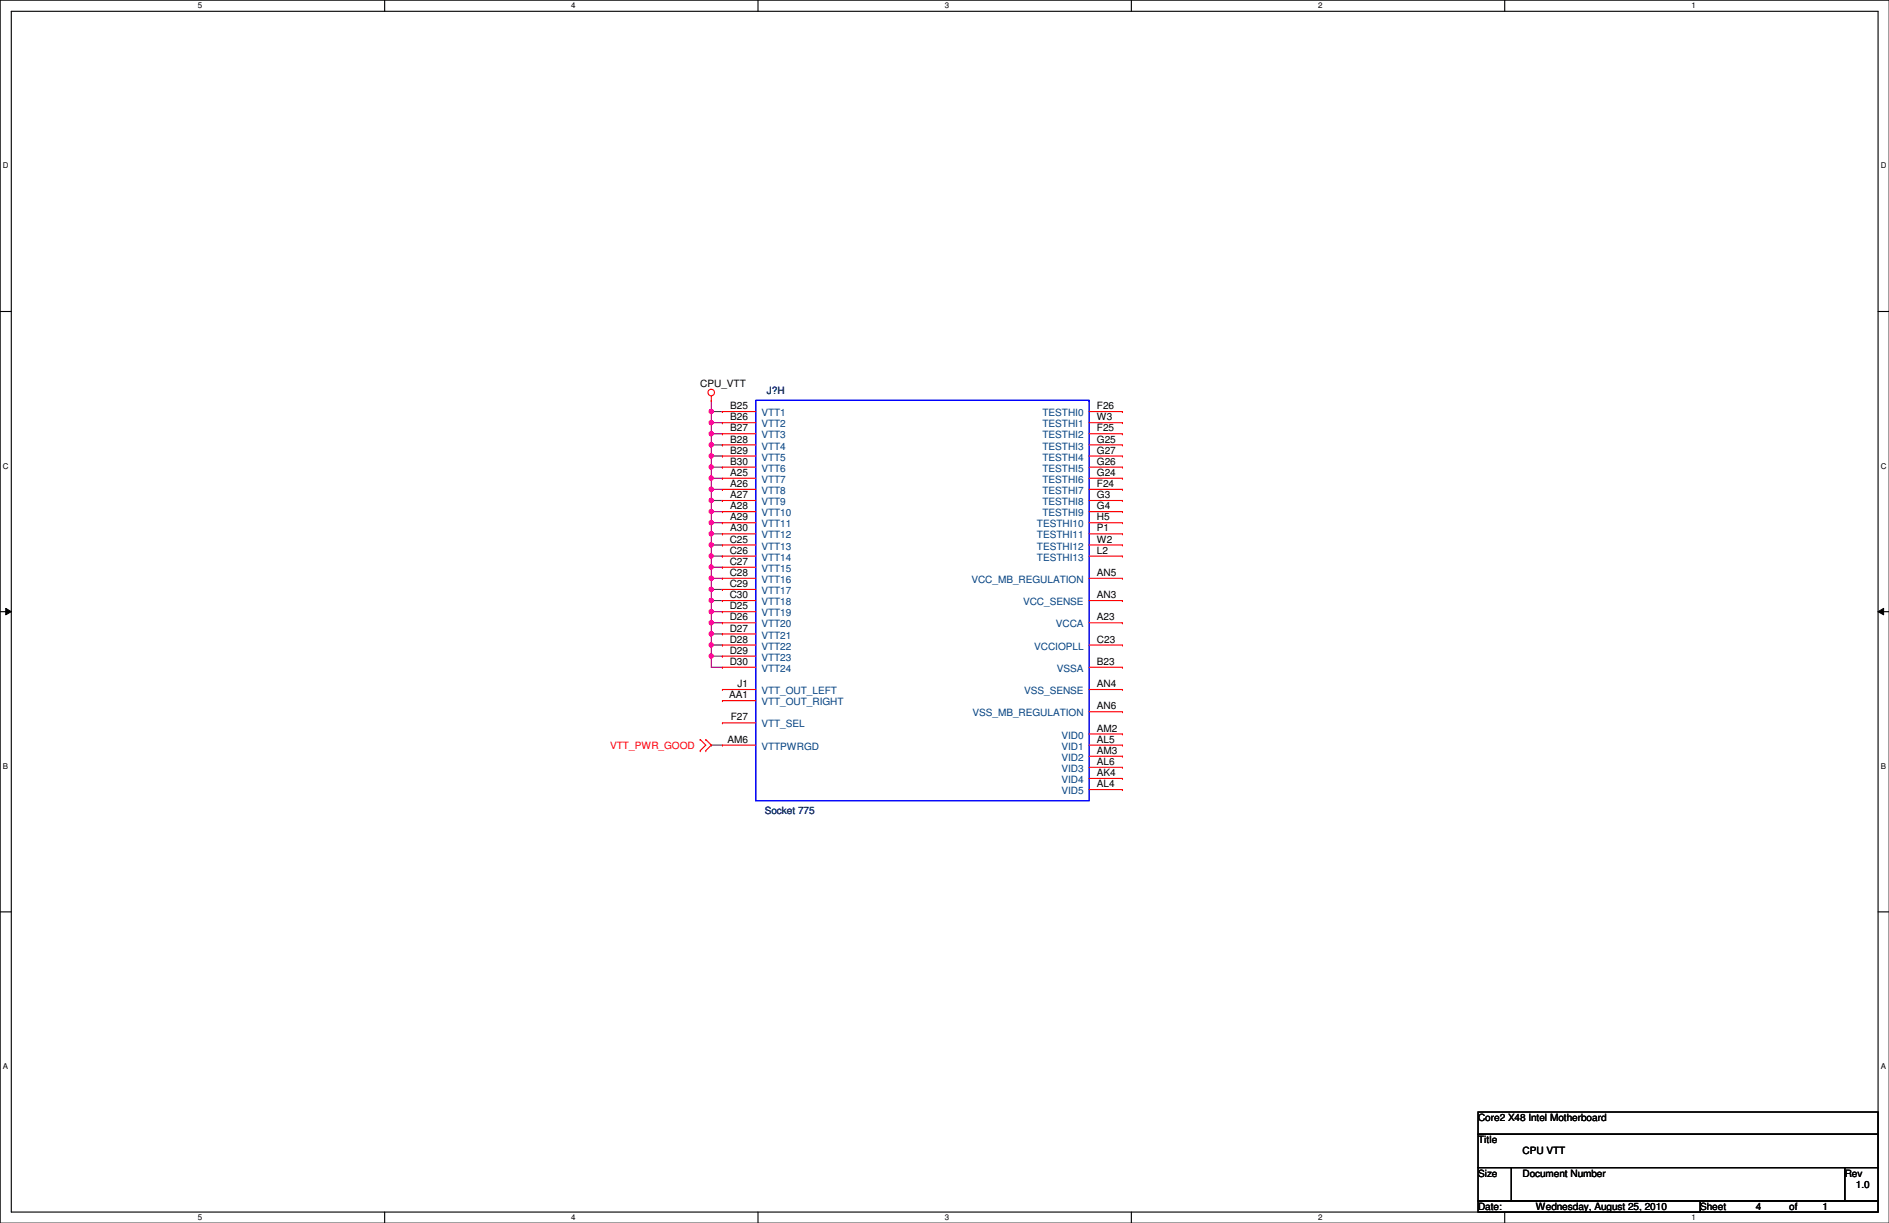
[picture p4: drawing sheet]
<svg xmlns="http://www.w3.org/2000/svg" width="432mm" height="279mm" viewBox="0 0 432 279" stroke-linecap="round" stroke-linejoin="round" font-family="sans-serif">
<path d="M0 0h431.8v279.4h-431.8zM2.6 2.6h426.7v274.3h-426.7z" fill="none" stroke="#000" stroke-width=".25"/>
<g fill="#fff">
<path d="M45.3 .3h.9v2h-.9z"/>
<path d="M45.3 277.2h.9v1.9h-.9z"/>
</g>
<path d="M87.9 0v2.6M87.9 276.9v2.5" fill="none" stroke="#000" stroke-width=".25"/>
<g fill="#fff">
<path d="M130.6 .3h1v2h-1z"/>
<path d="M130.6 277.2h1v1.9h-1z"/>
</g>
<path d="M173.3 0v2.6M173.3 276.9v2.5" fill="none" stroke="#000" stroke-width=".25"/>
<g fill="#fff">
<path d="M215.9 .3h1v2h-1z"/>
<path d="M215.9 277.2h1v1.9h-1z"/>
</g>
<path d="M258.6 0v2.6M258.6 276.9v2.5" fill="none" stroke="#000" stroke-width=".25"/>
<g fill="#fff">
<path d="M301.3 .3h1v2h-1z"/>
<path d="M301.3 277.2h1v1.9h-1z"/>
</g>
<path d="M344 0v2.6M344 276.9v2.5" fill="none" stroke="#000" stroke-width=".25"/>
<g fill="#fff">
<path d="M386.6 .3h1v2h-1z"/>
<path d="M386.6 277.2h1v1.9h-1z"/>
<path d="M.7 36.9h1.2v2h-1.2z"/>
<path d="M429.9 36.9h1.3v2h-1.3z"/>
<path d="M.7 105.5h1.2v1.9h-1.2z"/>
<path d="M429.9 105.5h1.3v1.9h-1.3z"/>
</g>
<path d="M0 71.2h2.6M429.3 71.2h2.5" fill="none" stroke="#000" stroke-width=".25"/>
<g fill="#fff">
<path d="M.7 174h1.2v2h-1.2z"/>
<path d="M429.9 174h1.2v2h-1.2z"/>
</g>
<path d="M0 139.7h2.6M429.3 139.7h2.5" fill="none" stroke="#000" stroke-width=".25"/>
<path d="M1.3 139l1.3 .7-1.3 .8zM429.3 139.7l1.3-.7v1.5z" fill="#000"/>
<path d="M1.3 139l1.3 .7-1.3 .8zM429.3 139.7l1.3-.7v1.5z" fill="none" stroke="#000" stroke-width=".23"/>
<g fill="#fff">
<path d="M.7 242.6h1.2v2h-1.2z"/>
<path d="M429.9 242.6h1.2v2h-1.2z"/>
</g>
<path d="M0 208.3h2.6M429.3 208.3h2.5" fill="none" stroke="#000" stroke-width=".25"/>
<path d="M162.6 94h.1M162.6 94v2.6M162.6 127h.1M162.6 127v2.6" fill="none" stroke="#800040" stroke-width=".25"/>
<circle cx="162.6" cy="127" r=".49" fill="#f0f"/>
<circle cx="162.6" cy="127" r=".49" fill="none" stroke="#f0f" stroke-width=".25"/>
<path d="M162.6 122h.1M162.6 122v2.5" fill="none" stroke="#800040" stroke-width=".25"/>
<circle cx="162.6" cy="121.9" r=".49" fill="#f0f"/>
<circle cx="162.6" cy="121.9" r=".49" fill="none" stroke="#f0f" stroke-width=".25"/>
<path d="M162.6 111.8h.1M162.6 111.8v2.5" fill="none" stroke="#800040" stroke-width=".25"/>
<circle cx="162.6" cy="111.8" r=".49" fill="#f0f"/>
<circle cx="162.6" cy="111.8" r=".49" fill="none" stroke="#f0f" stroke-width=".25"/>
<path d="M162.6 144.8h.1M162.6 144.8v2.6" fill="none" stroke="#800040" stroke-width=".25"/>
<circle cx="162.6" cy="144.8" r=".49" fill="#f0f"/>
<circle cx="162.6" cy="144.8" r=".49" fill="none" stroke="#f0f" stroke-width=".25"/>
<path d="M162.6 99.1h.1M162.6 99.1v2.5M162.6 149.9h.1M162.6 149.9v2.5" fill="none" stroke="#800040" stroke-width=".25"/>
<circle cx="162.6" cy="99.1" r=".49" fill="#f0f"/>
<circle cx="162.6" cy="99.1" r=".49" fill="none" stroke="#f0f" stroke-width=".25"/>
<path d="M162.6 104.2h.1M162.6 104.2v2.5" fill="none" stroke="#800040" stroke-width=".25"/>
<circle cx="162.6" cy="104.2" r=".49" fill="#f0f"/>
<circle cx="162.6" cy="104.2" r=".49" fill="none" stroke="#f0f" stroke-width=".25"/>
<path d="M162.6 119.4h.1M162.6 119.4v2.6" fill="none" stroke="#800040" stroke-width=".25"/>
<circle cx="162.6" cy="119.4" r=".49" fill="#f0f"/>
<circle cx="162.6" cy="119.4" r=".49" fill="none" stroke="#f0f" stroke-width=".25"/>
<path d="M162.6 142.3h.1M162.6 142.3v2.5" fill="none" stroke="#800040" stroke-width=".25"/>
<circle cx="162.6" cy="142.3" r=".49" fill="#f0f"/>
<circle cx="162.6" cy="142.3" r=".49" fill="none" stroke="#f0f" stroke-width=".25"/>
<path d="M162.6 132.1h.1M162.6 132.1v2.6" fill="none" stroke="#800040" stroke-width=".25"/>
<circle cx="162.6" cy="132.1" r=".49" fill="#f0f"/>
<circle cx="162.6" cy="132.1" r=".49" fill="none" stroke="#f0f" stroke-width=".25"/>
<path d="M162.6 106.7h.1M162.6 106.7v2.6" fill="none" stroke="#800040" stroke-width=".25"/>
<circle cx="162.6" cy="106.7" r=".49" fill="#f0f"/>
<circle cx="162.6" cy="106.7" r=".49" fill="none" stroke="#f0f" stroke-width=".25"/>
<path d="M162.6 101.6h.1M162.6 101.6v2.6" fill="none" stroke="#800040" stroke-width=".25"/>
<circle cx="162.6" cy="101.6" r=".49" fill="#f0f"/>
<circle cx="162.6" cy="101.6" r=".49" fill="none" stroke="#f0f" stroke-width=".25"/>
<path d="M162.6 96.6h.1M162.6 96.6v2.5" fill="none" stroke="#800040" stroke-width=".25"/>
<circle cx="162.6" cy="96.5" r=".49" fill="#f0f"/>
<circle cx="162.6" cy="96.5" r=".49" fill="none" stroke="#f0f" stroke-width=".25"/>
<path d="M162.6 134.7h.1M162.6 134.7v2.5" fill="none" stroke="#800040" stroke-width=".25"/>
<circle cx="162.6" cy="134.6" r=".49" fill="#f0f"/>
<circle cx="162.6" cy="134.6" r=".49" fill="none" stroke="#f0f" stroke-width=".25"/>
<path d="M162.6 139.7h.1M162.6 139.7v2.6" fill="none" stroke="#800040" stroke-width=".25"/>
<circle cx="162.6" cy="139.7" r=".49" fill="#f0f"/>
<circle cx="162.6" cy="139.7" r=".49" fill="none" stroke="#f0f" stroke-width=".25"/>
<path d="M162.6 116.9h.1M162.6 116.9v2.5" fill="none" stroke="#800040" stroke-width=".25"/>
<circle cx="162.6" cy="116.9" r=".49" fill="#f0f"/>
<circle cx="162.6" cy="116.9" r=".49" fill="none" stroke="#f0f" stroke-width=".25"/>
<path d="M162.6 109.3h.1M162.6 109.3v2.5" fill="none" stroke="#800040" stroke-width=".25"/>
<circle cx="162.6" cy="109.2" r=".49" fill="#f0f"/>
<circle cx="162.6" cy="109.2" r=".49" fill="none" stroke="#f0f" stroke-width=".25"/>
<path d="M162.6 137.2h.1M162.6 137.2v2.5" fill="none" stroke="#800040" stroke-width=".25"/>
<circle cx="162.6" cy="137.2" r=".49" fill="#f0f"/>
<circle cx="162.6" cy="137.2" r=".49" fill="none" stroke="#f0f" stroke-width=".25"/>
<path d="M162.6 124.5h.1M162.6 124.5v2.5" fill="none" stroke="#800040" stroke-width=".25"/>
<circle cx="162.6" cy="124.5" r=".49" fill="#f0f"/>
<circle cx="162.6" cy="124.5" r=".49" fill="none" stroke="#f0f" stroke-width=".25"/>
<path d="M162.6 114.3h.1M162.6 114.3v2.6" fill="none" stroke="#800040" stroke-width=".25"/>
<circle cx="162.6" cy="114.3" r=".49" fill="#f0f"/>
<circle cx="162.6" cy="114.3" r=".49" fill="none" stroke="#f0f" stroke-width=".25"/>
<path d="M162.6 129.6h.1M162.6 129.6v2.5" fill="none" stroke="#800040" stroke-width=".25"/>
<circle cx="162.6" cy="129.6" r=".49" fill="#f0f"/>
<circle cx="162.6" cy="129.6" r=".49" fill="none" stroke="#f0f" stroke-width=".25"/>
<g fill="none" stroke="#800040" stroke-width=".25">
<path d="M162.6 96.6h2.5M165.1 96.6h.1M162.6 111.8h2.5M162.6 114.3h2.5M165.1 111.8h.1M165.1 114.3h.1M162.6 127h2.5M162.6 129.6h2.5M162.6 122h2.5M162.6 124.5h2.5M165.1 127h.1M165.1 129.6h.1"/>
<path d="M165.1 122h.1M165.1 124.5h.1M162.6 144.8h2.5M162.6 147.4h2.5M162.6 149.9h2.5M165.1 144.8h.1M165.1 147.4h.1M165.1 149.9h.1"/>
</g>
<circle cx="162.6" cy="149.9" r=".49" fill="#f0f"/>
<circle cx="162.6" cy="149.9" r=".49" fill="none" stroke="#f0f" stroke-width=".25"/>
<g fill="none" stroke="#800040" stroke-width=".25">
<path d="M162.6 99.1h2.5M165.1 99.1h.1M162.6 101.6h2.5M162.6 104.2h2.5M162.6 106.7h2.5M162.6 119.4h2.5M162.6 109.3h2.5M162.6 116.9h2.5M165.1 101.6h.1M165.1 104.2h.1M165.1 106.7h.1M165.1 119.4h.1"/>
<path d="M165.1 109.3h.1M165.1 116.9h.1M162.6 132.1h2.5M162.6 134.7h2.5M162.6 137.2h2.5M162.6 139.7h2.5M165.1 132.1h.1M165.1 134.7h.1M165.1 137.2h.1M165.1 139.7h.1M162.6 147.4h.1M162.6 152.4h2.5"/>
<path d="M162.6 142.3h2.5M162.6 147.4v2.5M165.1 152.4h.1M165.1 142.3h.1"/>
</g>
<circle cx="162.6" cy="147.3" r=".49" fill="#f0f"/>
<circle cx="162.6" cy="147.3" r=".49" fill="none" stroke="#f0f" stroke-width=".25"/>
<path d="M162.6 94h.1M162.6 94h2.5" fill="none" stroke="#800040" stroke-width=".25"/>
<circle cx="162.6" cy="94" r=".49" fill="#f0f"/>
<circle cx="162.6" cy="94" r=".49" fill="none" stroke="#f0f" stroke-width=".25"/>
<path d="M162.6 91.5h.1M162.6 91.5v2.5M162.6 170.2h.1M162.6 170.2h2.5" fill="none" stroke="#800040" stroke-width=".25"/>
<g fill="none" stroke="#f00" stroke-width=".25">
<path d="M162.6 91.5h.1M162.6 90.5v1M165.1 94h.1M165.1 96.6h.1M165.1 99.1h.1M165.1 94h7.7M165.1 96.6h7.7M165.1 99.1h7.7M249 94h7.6M249 96.6h7.6M249 99.1h7.6M256.6 94h.1"/>
<path d="M256.6 96.6h.1M256.6 99.1h.1M165.1 101.6h.1M165.1 104.2h.1M165.1 106.7h.1M165.1 109.3h.1M165.1 111.8h.1M165.1 114.3h.1M165.1 116.9h.1M165.1 119.4h.1M165.1 119.4h7.7M165.1 101.6h7.7"/>
<path d="M165.1 104.2h7.7M165.1 106.7h7.7M165.1 109.3h7.7M165.1 111.8h7.7M165.1 114.3h7.7M165.1 116.9h7.7M249 119.4h7.6M249 101.6h7.6M249 104.2h7.6M249 106.7h7.6M249 109.3h7.6M249 111.8h7.6"/>
<path d="M249 114.3h7.6M249 116.9h7.6M256.6 119.4h.1M256.6 101.6h.1M256.6 104.2h.1M256.6 106.7h.1M256.6 109.3h.1M256.6 111.8h.1M256.6 114.3h.1M256.6 116.9h.1M165.1 122h.1M165.1 124.5h.1"/>
<path d="M165.1 127h.1M165.1 129.6h.1M165.1 132.1h.1M165.1 134.7h.1M165.1 137.2h.1M165.1 139.7h.1M165.1 122h7.7M165.1 124.5h7.7M165.1 127h7.7M165.1 132.1h7.7M165.1 137.2h7.7M165.1 129.6h7.7"/>
<path d="M165.1 134.7h7.7M165.1 139.7h7.7M249 122h7.6M249 124.5h7.6M249 127h7.6M249 132.1h7.6M249 137.2h7.6M256.6 122h.1M256.6 124.5h.1M256.6 127h.1M256.6 132.1h.1M256.6 137.2h.1"/>
<path d="M165.1 142.3h.1M165.1 144.8h.1M165.1 147.4h.1M165.1 149.9h.1M165.1 152.4h.1M165.1 157.5h.1M165.1 142.3h7.7M165.1 147.4h7.7M165.1 157.5h7.7M165.1 152.4h7.7M165.1 144.8h7.7M165.1 149.9h7.7"/>
<path d="M249 142.3h7.6M249 147.4h7.6M249 157.5h7.6M249 152.4h7.6M256.6 142.3h.1M256.6 147.4h.1M256.6 157.5h.1M256.6 152.4h.1M160.1 171.5h.1M160.1 169h.1M160.1 169l1.2 1.2-1.2 1.3M161.3 169h.1"/>
<path d="M161.3 171.5h.1M161.3 169l1.3 1.2-1.3 1.3M165.1 160.1h.1M165.1 165.1h.1M165.1 170.2h.1M165.1 170.2h7.7M165.1 160.1h7.7M165.1 165.1h7.7M249 167.7h7.6M249 170.2h7.6M249 172.8h7.6M249 175.3h7.6"/>
<path d="M249 177.8h7.6M249 162.6h7.6M256.6 167.7h.1M256.6 170.2h.1M256.6 172.8h.1M256.6 175.3h.1M256.6 177.8h.1M256.6 162.6h.1M249 180.4h7.6M256.6 180.4h.1"/>
<circle cx="162.6" cy="89.7" r=".75"/>
</g>
<path d="M337.9 254h91.4v5.1h-91.4zM337.9 259.1h91.4v7.6h-91.4zM337.9 266.7h7.6v7.7h-7.6zM337.9 274.4h50.8v2.5h-50.8zM345.5 266.7h76.2v7.7h-76.2zM388.7 274.4h40.6v2.5h-40.6zM421.7 266.7h7.6v7.7h-7.6z" fill="none" stroke="#000" stroke-width=".25"/>
<path d="M172.8 91.5h76.2v91.4h-76.2zM172.8 91.5h76.2M249 91.5h.1" fill="none" stroke="#00f" stroke-width=".25"/>
<circle cx="162.6" cy="127" r=".49" fill="#f0f"/>
<circle cx="162.6" cy="127" r=".49" fill="none" stroke="#f0f" stroke-width=".25"/>
<circle cx="162.6" cy="121.9" r=".49" fill="#f0f"/>
<circle cx="162.6" cy="121.9" r=".49" fill="none" stroke="#f0f" stroke-width=".25"/>
<circle cx="162.6" cy="111.8" r=".49" fill="#f0f"/>
<circle cx="162.6" cy="111.8" r=".49" fill="none" stroke="#f0f" stroke-width=".25"/>
<circle cx="162.6" cy="144.8" r=".49" fill="#f0f"/>
<circle cx="162.6" cy="144.8" r=".49" fill="none" stroke="#f0f" stroke-width=".25"/>
<circle cx="162.6" cy="99.1" r=".49" fill="#f0f"/>
<circle cx="162.6" cy="99.1" r=".49" fill="none" stroke="#f0f" stroke-width=".25"/>
<circle cx="162.6" cy="104.2" r=".49" fill="#f0f"/>
<circle cx="162.6" cy="104.2" r=".49" fill="none" stroke="#f0f" stroke-width=".25"/>
<circle cx="162.6" cy="119.4" r=".49" fill="#f0f"/>
<circle cx="162.6" cy="119.4" r=".49" fill="none" stroke="#f0f" stroke-width=".25"/>
<circle cx="162.6" cy="142.3" r=".49" fill="#f0f"/>
<circle cx="162.6" cy="142.3" r=".49" fill="none" stroke="#f0f" stroke-width=".25"/>
<circle cx="162.6" cy="132.1" r=".49" fill="#f0f"/>
<circle cx="162.6" cy="132.1" r=".49" fill="none" stroke="#f0f" stroke-width=".25"/>
<circle cx="162.6" cy="106.7" r=".49" fill="#f0f"/>
<circle cx="162.6" cy="106.7" r=".49" fill="none" stroke="#f0f" stroke-width=".25"/>
<circle cx="162.6" cy="101.6" r=".49" fill="#f0f"/>
<circle cx="162.6" cy="101.6" r=".49" fill="none" stroke="#f0f" stroke-width=".25"/>
<circle cx="162.6" cy="96.5" r=".49" fill="#f0f"/>
<circle cx="162.6" cy="96.5" r=".49" fill="none" stroke="#f0f" stroke-width=".25"/>
<circle cx="162.6" cy="134.6" r=".49" fill="#f0f"/>
<circle cx="162.6" cy="134.6" r=".49" fill="none" stroke="#f0f" stroke-width=".25"/>
<circle cx="162.6" cy="139.7" r=".49" fill="#f0f"/>
<circle cx="162.6" cy="139.7" r=".49" fill="none" stroke="#f0f" stroke-width=".25"/>
<circle cx="162.6" cy="116.9" r=".49" fill="#f0f"/>
<circle cx="162.6" cy="116.9" r=".49" fill="none" stroke="#f0f" stroke-width=".25"/>
<circle cx="162.6" cy="109.2" r=".49" fill="#f0f"/>
<circle cx="162.6" cy="109.2" r=".49" fill="none" stroke="#f0f" stroke-width=".25"/>
<circle cx="162.6" cy="137.2" r=".49" fill="#f0f"/>
<circle cx="162.6" cy="137.2" r=".49" fill="none" stroke="#f0f" stroke-width=".25"/>
<circle cx="162.6" cy="124.5" r=".49" fill="#f0f"/>
<circle cx="162.6" cy="124.5" r=".49" fill="none" stroke="#f0f" stroke-width=".25"/>
<circle cx="162.6" cy="114.3" r=".49" fill="#f0f"/>
<circle cx="162.6" cy="114.3" r=".49" fill="none" stroke="#f0f" stroke-width=".25"/>
<circle cx="162.6" cy="129.6" r=".49" fill="#f0f"/>
<circle cx="162.6" cy="129.6" r=".49" fill="none" stroke="#f0f" stroke-width=".25"/>
<circle cx="162.6" cy="149.9" r=".49" fill="#f0f"/>
<circle cx="162.6" cy="149.9" r=".49" fill="none" stroke="#f0f" stroke-width=".25"/>
<circle cx="162.6" cy="147.3" r=".49" fill="#f0f"/>
<circle cx="162.6" cy="147.3" r=".49" fill="none" stroke="#f0f" stroke-width=".25"/>
<circle cx="162.6" cy="94" r=".49" fill="#f0f"/>
<circle cx="162.6" cy="94" r=".49" fill="none" stroke="#f0f" stroke-width=".25"/>
<g font-size="2.3">
<text x="160.1" y="88.5">CPU_VTT</text>
<text x="166.9" y="93.5">B25</text>
<text x="250.7" y="93.5">F26</text>
<text x="166.9" y="96">B26</text>
<text x="166.9" y="98.6">B27</text>
<text x="166.9" y="101.1">B28</text>
<text x="250.7" y="96">W3</text>
<text x="250.7" y="98.6">F25</text>
<text x="250.7" y="101.1">G25</text>
<text x="166.9" y="103.6">B29</text>
<text x="166.9" y="106.2">B30</text>
<text x="250.7" y="103.6">G27</text>
<text x="250.7" y="106.2">G26</text>
<text x="166.9" y="108.7">A25</text>
<text x="166.9" y="111.3">A26</text>
<text x="166.9" y="113.8">A27</text>
<text x="250.7" y="108.7">G24</text>
<text x="250.7" y="111.3">F24</text>
<text x="250.7" y="113.8">G3</text>
<text x="166.9" y="116.3">A28</text>
<text x="166.9" y="118.9">A29</text>
<text x="250.7" y="118.9">H5</text>
<text x="250.7" y="116.3">G4</text>
<text x="166.8" y="124">C25</text>
<text x="166.9" y="121.4">A30</text>
<text x="250.7" y="121.4">P1</text>
<text x="250.7" y="124">W2</text>
<text x="166.8" y="126.5">C26</text>
<text x="166.8" y="129">C27</text>
<text x="166.8" y="131.6">C28</text>
<text x="250.7" y="126.5">L2</text>
<text x="250.7" y="131.6">AN5</text>
<text x="166.8" y="134.1">C29</text>
<text x="166.8" y="136.7">C30</text>
<text x="250.7" y="136.7">AN3</text>
<text x="166.8" y="139.2">D25</text>
<text x="166.8" y="141.7">D26</text>
<text x="250.7" y="141.7">A23</text>
<text x="166.8" y="144.3">D27</text>
<text x="166.8" y="146.8">D28</text>
<text x="166.8" y="149.4">D29</text>
<text x="250.7" y="146.8">C23</text>
<text x="166.8" y="151.9">D30</text>
<text x="250.7" y="151.9">B23</text>
<text x="166.7" y="159.5">AA1</text>
<text x="168.6" y="157">J1</text>
<text x="250.7" y="157">AN4</text>
<text x="167" y="164.6">F27</text>
<text x="250.7" y="167.1">AM2</text>
<text x="250.7" y="162.1">AN6</text>
<text x="166.3" y="169.7">AM6</text>
<text x="250.7" y="169.7">AL5</text>
<text x="250.7" y="172.2">AM3</text>
<text x="250.7" y="174.8">AL6</text>
<text x="250.7" y="177.3">AK4</text>
<text x="250.7" y="179.8">AL4</text>
<text x="337.9" y="256.1">Core2 X48 Intel Motherboard</text>
<text x="337.9" y="261.2">Title</text>
<text x="348" y="263.7">CPU VTT</text>
<text x="337.9" y="268.8">Size</text>
<text x="348" y="268.8">Document Number</text>
<text x="421.7" y="268.8">Rev</text>
<text x="424.2" y="271.4">1.0</text>
<text x="337.9" y="276.4">Date:</text>
<text x="351.1" y="276.4">Wednesday, August 25, 2010</text>
<text x="388.7" y="276.4">Sheet</text>
<text x="401.4" y="276.4">4</text>
<text x="409" y="276.4">of</text>
<text x="416.6" y="276.4">1</text>
</g>
<g font-size="2.3" fill="#004080">
<text x="174" y="95.1">VTT1</text>
<text x="238.3" y="95.1">TESTHI0</text>
<text x="174" y="97.6">VTT2</text>
<text x="174" y="100.2">VTT3</text>
<text x="238.3" y="97.6">TESTHI1</text>
<text x="238.3" y="100.2">TESTHI2</text>
<text x="174" y="102.7">VTT4</text>
<text x="174" y="105.2">VTT5</text>
<text x="174" y="107.8">VTT6</text>
<text x="238.3" y="102.7">TESTHI3</text>
<text x="238.3" y="105.2">TESTHI4</text>
<text x="238.3" y="107.8">TESTHI5</text>
<text x="174" y="110.3">VTT7</text>
<text x="174" y="112.9">VTT8</text>
<text x="238.3" y="110.3">TESTHI6</text>
<text x="238.3" y="112.9">TESTHI7</text>
<text x="174" y="115.4">VTT9</text>
<text x="174" y="117.9">VTT10</text>
<text x="238.3" y="115.4">TESTHI8</text>
<text x="238.3" y="117.9">TESTHI9</text>
<text x="174" y="120.5">VTT11</text>
<text x="174" y="123">VTT12</text>
<text x="174" y="125.6">VTT13</text>
<text x="237" y="120.5">TESTHI10</text>
<text x="237" y="123">TESTHI11</text>
<text x="237" y="125.6">TESTHI12</text>
<text x="174" y="128.1">VTT14</text>
<text x="174" y="130.6">VTT15</text>
<text x="237" y="128.1">TESTHI13</text>
<text x="174" y="133.2">VTT16</text>
<text x="174" y="135.7">VTT17</text>
<text x="222" y="133.2">VCC_MB_REGULATION</text>
<text x="174" y="138.3">VTT18</text>
<text x="174" y="140.8">VTT19</text>
<text x="174" y="143.3">VTT20</text>
<text x="233.8" y="138.3">VCC_SENSE</text>
<text x="241.3" y="143.3">VCCA</text>
<text x="174" y="145.9">VTT21</text>
<text x="174" y="148.4">VTT22</text>
<text x="236.4" y="148.4">VCCIOPLL</text>
<text x="174" y="151">VTT23</text>
<text x="174" y="153.5">VTT24</text>
<text x="241.6" y="153.5">VSSA</text>
<text x="174" y="158.6">VTT_OUT_LEFT</text>
<text x="174" y="161.1">VTT_OUT_RIGHT</text>
<text x="234.1" y="158.6">VSS_SENSE</text>
<text x="174" y="166.2">VTT_SEL</text>
<text x="222.3" y="163.7">VSS_MB_REGULATION</text>
<text x="174" y="171.3">VTTPWRGD</text>
<text x="242.6" y="168.7">VID0</text>
<text x="242.6" y="171.3">VID1</text>
<text x="242.6" y="173.8">VID2</text>
<text x="242.6" y="176.4">VID3</text>
<text x="242.6" y="178.9">VID4</text>
<text x="242.6" y="181.4">VID5</text>
</g>
<g font-size="2.3" fill="#000080">
<text x="175.3" y="90">J?H</text>
<text x="174.8" y="186">Socket 775</text>
</g>
<text font-size="2.3" fill="#f00" x="139.5" y="171">VTT_PWR_GOOD</text>
<g font-size="1.8">
<text x="45.3" y="1.9">5</text>
<text x="130.6" y="1.9">4</text>
<text x="215.9" y="1.9">3</text>
<text x="301.3" y="1.9">2</text>
<text x="386.6" y="1.9">1</text>
<text x=".7" y="38.5">D</text>
<text x="429.9" y="38.5">D</text>
<text x=".7" y="107.1">C</text>
<text x="429.9" y="107.1">C</text>
<text x=".7" y="175.6">B</text>
<text x="429.9" y="175.6">B</text>
<text x=".7" y="244.2">A</text>
<text x="429.9" y="244.2">A</text>
<text x="45.3" y="278.8">5</text>
<text x="130.6" y="278.8">4</text>
<text x="215.9" y="278.8">3</text>
<text x="301.3" y="278.8">2</text>
<text x="386.6" y="278.8">1</text>
</g>
</svg>
